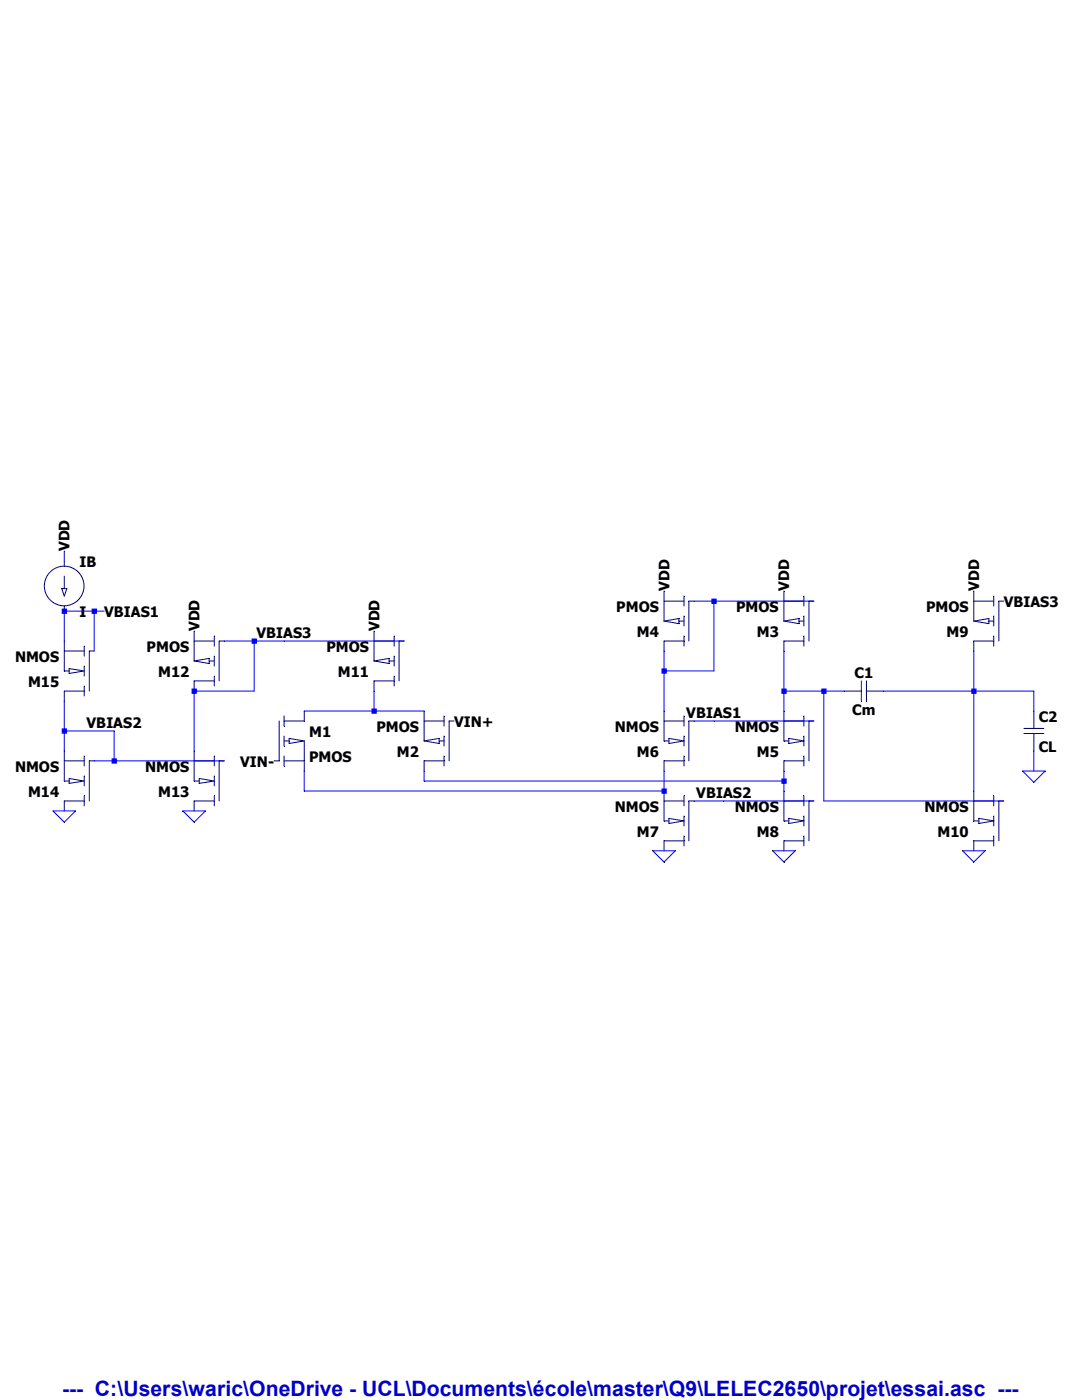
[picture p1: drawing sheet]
<svg xmlns="http://www.w3.org/2000/svg" width="216mm" height="279mm" viewBox="0 0 216 279" stroke-linecap="round" stroke-linejoin="round" font-family="sans-serif">
<path d="M60.7 147.9v6" fill="none" stroke="#00007f" stroke-width=".2"/>
<path d="M56.7 151.8h4" fill="none" stroke="#00007f" stroke-width=".2"/>
<path d="M56.7 147.9h1" fill="none" stroke="#00007f" stroke-width=".2"/>
<path d="M57.7 147.4l3 .5" fill="none" stroke="#00007f" stroke-width=".2"/>
<path d="M60.7 147.9l-3 .5" fill="none" stroke="#00007f" stroke-width=".2"/>
<path d="M57.7 147.4v1" fill="none" stroke="#00007f" stroke-width=".2"/>
<path d="M56.7 142.9v2" fill="none" stroke="#00007f" stroke-width=".2"/>
<path d="M56.7 146.9v2" fill="none" stroke="#00007f" stroke-width=".2"/>
<path d="M56.7 150.9v2" fill="none" stroke="#00007f" stroke-width=".2"/>
<path d="M54.7 151.8h1" fill="none" stroke="#00007f" stroke-width=".2"/>
<path d="M55.7 143.9v7.9" fill="none" stroke="#00007f" stroke-width=".2"/>
<path d="M56.7 143.9h4" fill="none" stroke="#00007f" stroke-width=".2"/>
<path d="M60.7 141.9v2" fill="none" stroke="#00007f" stroke-width=".2"/>
<path d="M84.6 141.9v6" fill="none" stroke="#00007f" stroke-width=".2"/>
<path d="M84.6 143.9h4" fill="none" stroke="#00007f" stroke-width=".2"/>
<path d="M87.6 147.9h1" fill="none" stroke="#00007f" stroke-width=".2"/>
<path d="M84.6 147.9l3 .5" fill="none" stroke="#00007f" stroke-width=".2"/>
<path d="M87.6 147.4l-3 .5" fill="none" stroke="#00007f" stroke-width=".2"/>
<path d="M87.6 147.4v1" fill="none" stroke="#00007f" stroke-width=".2"/>
<path d="M88.6 150.9v2" fill="none" stroke="#00007f" stroke-width=".2"/>
<path d="M88.6 146.9v2" fill="none" stroke="#00007f" stroke-width=".2"/>
<path d="M88.6 142.9v2" fill="none" stroke="#00007f" stroke-width=".2"/>
<path d="M89.6 143.9h1" fill="none" stroke="#00007f" stroke-width=".2"/>
<path d="M89.6 143.9v7.9" fill="none" stroke="#00007f" stroke-width=".2"/>
<path d="M84.6 151.8h4" fill="none" stroke="#00007f" stroke-width=".2"/>
<path d="M84.6 151.8v2.1" fill="none" stroke="#00007f" stroke-width=".2"/>
<path d="M156.4 117.9v6.1" fill="none" stroke="#00007f" stroke-width=".2"/>
<path d="M156.4 120h4" fill="none" stroke="#00007f" stroke-width=".2"/>
<path d="M159.4 124h1" fill="none" stroke="#00007f" stroke-width=".2"/>
<path d="M156.4 124l3 .5" fill="none" stroke="#00007f" stroke-width=".2"/>
<path d="M159.4 123.4l-3 .6" fill="none" stroke="#00007f" stroke-width=".2"/>
<path d="M159.4 123.4v1.1" fill="none" stroke="#00007f" stroke-width=".2"/>
<path d="M160.4 126.9v2" fill="none" stroke="#00007f" stroke-width=".2"/>
<path d="M160.4 122.9v2" fill="none" stroke="#00007f" stroke-width=".2"/>
<path d="M160.4 119v1.9" fill="none" stroke="#00007f" stroke-width=".2"/>
<path d="M161.4 120h1" fill="none" stroke="#00007f" stroke-width=".2"/>
<path d="M161.4 120v7.9" fill="none" stroke="#00007f" stroke-width=".2"/>
<path d="M156.4 127.9h4" fill="none" stroke="#00007f" stroke-width=".2"/>
<path d="M156.4 127.9v2" fill="none" stroke="#00007f" stroke-width=".2"/>
<path d="M132.5 117.9v6.1" fill="none" stroke="#00007f" stroke-width=".2"/>
<path d="M132.5 120h4" fill="none" stroke="#00007f" stroke-width=".2"/>
<path d="M135.5 124h1" fill="none" stroke="#00007f" stroke-width=".2"/>
<path d="M132.5 124l3 .5" fill="none" stroke="#00007f" stroke-width=".2"/>
<path d="M135.5 123.4l-3 .6" fill="none" stroke="#00007f" stroke-width=".2"/>
<path d="M135.5 123.4v1.1" fill="none" stroke="#00007f" stroke-width=".2"/>
<path d="M136.5 126.9v2" fill="none" stroke="#00007f" stroke-width=".2"/>
<path d="M136.5 122.9v2" fill="none" stroke="#00007f" stroke-width=".2"/>
<path d="M136.5 119v1.9" fill="none" stroke="#00007f" stroke-width=".2"/>
<path d="M137.5 120h1" fill="none" stroke="#00007f" stroke-width=".2"/>
<path d="M137.5 120v7.9" fill="none" stroke="#00007f" stroke-width=".2"/>
<path d="M132.5 127.9h4" fill="none" stroke="#00007f" stroke-width=".2"/>
<path d="M132.5 127.9v2" fill="none" stroke="#00007f" stroke-width=".2"/>
<path d="M156.4 141.9v6" fill="none" stroke="#00007f" stroke-width=".2"/>
<path d="M156.4 143.9h4" fill="none" stroke="#00007f" stroke-width=".2"/>
<path d="M156.4 147.9h1" fill="none" stroke="#00007f" stroke-width=".2"/>
<path d="M160.4 147.9l-3 .5" fill="none" stroke="#00007f" stroke-width=".2"/>
<path d="M157.4 147.4l3 .5" fill="none" stroke="#00007f" stroke-width=".2"/>
<path d="M157.4 147.4v1" fill="none" stroke="#00007f" stroke-width=".2"/>
<path d="M160.4 150.9v2" fill="none" stroke="#00007f" stroke-width=".2"/>
<path d="M160.4 146.9v2" fill="none" stroke="#00007f" stroke-width=".2"/>
<path d="M160.4 142.9v2" fill="none" stroke="#00007f" stroke-width=".2"/>
<path d="M161.4 143.9h1" fill="none" stroke="#00007f" stroke-width=".2"/>
<path d="M161.4 143.9v7.9" fill="none" stroke="#00007f" stroke-width=".2"/>
<path d="M156.4 151.8h4" fill="none" stroke="#00007f" stroke-width=".2"/>
<path d="M156.4 151.8v2.1" fill="none" stroke="#00007f" stroke-width=".2"/>
<path d="M132.5 141.9v6" fill="none" stroke="#00007f" stroke-width=".2"/>
<path d="M132.5 143.9h4" fill="none" stroke="#00007f" stroke-width=".2"/>
<path d="M132.5 147.9h1" fill="none" stroke="#00007f" stroke-width=".2"/>
<path d="M136.5 147.9l-3 .5" fill="none" stroke="#00007f" stroke-width=".2"/>
<path d="M133.5 147.4l3 .5" fill="none" stroke="#00007f" stroke-width=".2"/>
<path d="M133.5 147.4v1" fill="none" stroke="#00007f" stroke-width=".2"/>
<path d="M136.5 150.9v2" fill="none" stroke="#00007f" stroke-width=".2"/>
<path d="M136.5 146.9v2" fill="none" stroke="#00007f" stroke-width=".2"/>
<path d="M136.5 142.9v2" fill="none" stroke="#00007f" stroke-width=".2"/>
<path d="M137.5 143.9h1" fill="none" stroke="#00007f" stroke-width=".2"/>
<path d="M137.5 143.9v7.9" fill="none" stroke="#00007f" stroke-width=".2"/>
<path d="M132.5 151.8h4" fill="none" stroke="#00007f" stroke-width=".2"/>
<path d="M132.5 151.8v2.1" fill="none" stroke="#00007f" stroke-width=".2"/>
<path d="M132.5 157.9v5.9" fill="none" stroke="#00007f" stroke-width=".2"/>
<path d="M132.5 159.9h4" fill="none" stroke="#00007f" stroke-width=".2"/>
<path d="M132.5 163.8h1" fill="none" stroke="#00007f" stroke-width=".2"/>
<path d="M136.5 163.8l-3 .5" fill="none" stroke="#00007f" stroke-width=".2"/>
<path d="M133.5 163.3l3 .5" fill="none" stroke="#00007f" stroke-width=".2"/>
<path d="M133.5 163.3v1" fill="none" stroke="#00007f" stroke-width=".2"/>
<path d="M136.5 166.8v2" fill="none" stroke="#00007f" stroke-width=".2"/>
<path d="M136.5 162.9v1.9" fill="none" stroke="#00007f" stroke-width=".2"/>
<path d="M136.5 158.8v2" fill="none" stroke="#00007f" stroke-width=".2"/>
<path d="M137.5 159.9h1" fill="none" stroke="#00007f" stroke-width=".2"/>
<path d="M137.5 159.9v7.9" fill="none" stroke="#00007f" stroke-width=".2"/>
<path d="M132.5 167.8h4" fill="none" stroke="#00007f" stroke-width=".2"/>
<path d="M132.5 167.8v2" fill="none" stroke="#00007f" stroke-width=".2"/>
<path d="M156.4 157.9v5.9" fill="none" stroke="#00007f" stroke-width=".2"/>
<path d="M156.4 159.9h4" fill="none" stroke="#00007f" stroke-width=".2"/>
<path d="M156.4 163.8h1" fill="none" stroke="#00007f" stroke-width=".2"/>
<path d="M160.4 163.8l-3 .5" fill="none" stroke="#00007f" stroke-width=".2"/>
<path d="M157.4 163.3l3 .5" fill="none" stroke="#00007f" stroke-width=".2"/>
<path d="M157.4 163.3v1" fill="none" stroke="#00007f" stroke-width=".2"/>
<path d="M160.4 166.8v2" fill="none" stroke="#00007f" stroke-width=".2"/>
<path d="M160.4 162.9v1.9" fill="none" stroke="#00007f" stroke-width=".2"/>
<path d="M160.4 158.8v2" fill="none" stroke="#00007f" stroke-width=".2"/>
<path d="M161.4 159.9h1" fill="none" stroke="#00007f" stroke-width=".2"/>
<path d="M161.4 159.9v7.9" fill="none" stroke="#00007f" stroke-width=".2"/>
<path d="M156.4 167.8h4" fill="none" stroke="#00007f" stroke-width=".2"/>
<path d="M156.4 167.8v2" fill="none" stroke="#00007f" stroke-width=".2"/>
<path d="M194.3 117.9v6.1" fill="none" stroke="#00007f" stroke-width=".2"/>
<path d="M194.3 120h4" fill="none" stroke="#00007f" stroke-width=".2"/>
<path d="M197.3 124h1" fill="none" stroke="#00007f" stroke-width=".2"/>
<path d="M194.3 124l3 .5" fill="none" stroke="#00007f" stroke-width=".2"/>
<path d="M197.3 123.4l-3 .6" fill="none" stroke="#00007f" stroke-width=".2"/>
<path d="M197.3 123.4v1.1" fill="none" stroke="#00007f" stroke-width=".2"/>
<path d="M198.3 126.9v2" fill="none" stroke="#00007f" stroke-width=".2"/>
<path d="M198.3 122.9v2" fill="none" stroke="#00007f" stroke-width=".2"/>
<path d="M198.3 119v1.9" fill="none" stroke="#00007f" stroke-width=".2"/>
<path d="M199.3 120h1" fill="none" stroke="#00007f" stroke-width=".2"/>
<path d="M199.3 120v7.9" fill="none" stroke="#00007f" stroke-width=".2"/>
<path d="M194.3 127.9h4" fill="none" stroke="#00007f" stroke-width=".2"/>
<path d="M194.3 127.9v2" fill="none" stroke="#00007f" stroke-width=".2"/>
<path d="M194.3 157.9v5.9" fill="none" stroke="#00007f" stroke-width=".2"/>
<path d="M194.3 159.9h4" fill="none" stroke="#00007f" stroke-width=".2"/>
<path d="M194.3 163.8h1" fill="none" stroke="#00007f" stroke-width=".2"/>
<path d="M198.3 163.8l-3 .5" fill="none" stroke="#00007f" stroke-width=".2"/>
<path d="M195.3 163.3l3 .5" fill="none" stroke="#00007f" stroke-width=".2"/>
<path d="M195.3 163.3v1" fill="none" stroke="#00007f" stroke-width=".2"/>
<path d="M198.3 166.8v2" fill="none" stroke="#00007f" stroke-width=".2"/>
<path d="M198.3 162.9v1.9" fill="none" stroke="#00007f" stroke-width=".2"/>
<path d="M198.3 158.8v2" fill="none" stroke="#00007f" stroke-width=".2"/>
<path d="M199.3 159.9h1" fill="none" stroke="#00007f" stroke-width=".2"/>
<path d="M199.3 159.9v7.9" fill="none" stroke="#00007f" stroke-width=".2"/>
<path d="M194.3 167.8h4" fill="none" stroke="#00007f" stroke-width=".2"/>
<path d="M194.3 167.8v2" fill="none" stroke="#00007f" stroke-width=".2"/>
<path d="M168.4 137.9h3.5" fill="none" stroke="#00007f" stroke-width=".2"/>
<path d="M172.9 137.9h3.5" fill="none" stroke="#00007f" stroke-width=".2"/>
<path d="M172.9 135.9v4" fill="none" stroke="#00007f" stroke-width=".2"/>
<path d="M171.9 135.9v4" fill="none" stroke="#00007f" stroke-width=".2"/>
<path d="M206.3 146.4v3.5" fill="none" stroke="#00007f" stroke-width=".2"/>
<path d="M206.3 141.9v3.5" fill="none" stroke="#00007f" stroke-width=".2"/>
<path d="M204.3 145.4h4" fill="none" stroke="#00007f" stroke-width=".2"/>
<path d="M204.3 146.4h4" fill="none" stroke="#00007f" stroke-width=".2"/>
<path d="M74.6 125.9v6" fill="none" stroke="#00007f" stroke-width=".2"/>
<path d="M74.6 127.9h4.1" fill="none" stroke="#00007f" stroke-width=".2"/>
<path d="M77.6 131.9h1.1" fill="none" stroke="#00007f" stroke-width=".2"/>
<path d="M74.6 131.9l3 .5" fill="none" stroke="#00007f" stroke-width=".2"/>
<path d="M77.6 131.4l-3 .5" fill="none" stroke="#00007f" stroke-width=".2"/>
<path d="M77.6 131.4v1" fill="none" stroke="#00007f" stroke-width=".2"/>
<path d="M78.7 134.9v2" fill="none" stroke="#00007f" stroke-width=".2"/>
<path d="M78.7 130.9v2" fill="none" stroke="#00007f" stroke-width=".2"/>
<path d="M78.7 126.9v2" fill="none" stroke="#00007f" stroke-width=".2"/>
<path d="M79.6 127.9h1" fill="none" stroke="#00007f" stroke-width=".2"/>
<path d="M79.6 127.9v8" fill="none" stroke="#00007f" stroke-width=".2"/>
<path d="M74.6 135.9h4.1" fill="none" stroke="#00007f" stroke-width=".2"/>
<path d="M74.6 135.9v2" fill="none" stroke="#00007f" stroke-width=".2"/>
<path d="M38.7 125.9v6" fill="none" stroke="#00007f" stroke-width=".2"/>
<path d="M38.7 127.9h4.1" fill="none" stroke="#00007f" stroke-width=".2"/>
<path d="M41.7 131.9h1.1" fill="none" stroke="#00007f" stroke-width=".2"/>
<path d="M38.7 131.9l3 .5" fill="none" stroke="#00007f" stroke-width=".2"/>
<path d="M41.7 131.4l-3 .5" fill="none" stroke="#00007f" stroke-width=".2"/>
<path d="M41.7 131.4v1" fill="none" stroke="#00007f" stroke-width=".2"/>
<path d="M42.8 134.9v2" fill="none" stroke="#00007f" stroke-width=".2"/>
<path d="M42.8 130.9v2" fill="none" stroke="#00007f" stroke-width=".2"/>
<path d="M42.8 126.9v2" fill="none" stroke="#00007f" stroke-width=".2"/>
<path d="M43.7 127.9h1" fill="none" stroke="#00007f" stroke-width=".2"/>
<path d="M43.7 127.9v8" fill="none" stroke="#00007f" stroke-width=".2"/>
<path d="M38.7 135.9h4.1" fill="none" stroke="#00007f" stroke-width=".2"/>
<path d="M38.7 135.9v2" fill="none" stroke="#00007f" stroke-width=".2"/>
<path d="M38.7 149.9v6" fill="none" stroke="#00007f" stroke-width=".2"/>
<path d="M38.7 151.8h4.1" fill="none" stroke="#00007f" stroke-width=".2"/>
<path d="M38.7 155.9h1.1" fill="none" stroke="#00007f" stroke-width=".2"/>
<path d="M42.8 155.9l-3 .4" fill="none" stroke="#00007f" stroke-width=".2"/>
<path d="M39.8 155.4l3 .5" fill="none" stroke="#00007f" stroke-width=".2"/>
<path d="M39.8 155.4v.9" fill="none" stroke="#00007f" stroke-width=".2"/>
<path d="M42.8 158.8v2" fill="none" stroke="#00007f" stroke-width=".2"/>
<path d="M42.8 154.9v1.9" fill="none" stroke="#00007f" stroke-width=".2"/>
<path d="M42.8 150.9v2" fill="none" stroke="#00007f" stroke-width=".2"/>
<path d="M43.7 151.8h1" fill="none" stroke="#00007f" stroke-width=".2"/>
<path d="M43.7 151.8v8.1" fill="none" stroke="#00007f" stroke-width=".2"/>
<path d="M38.7 159.9h4.1" fill="none" stroke="#00007f" stroke-width=".2"/>
<path d="M38.7 159.9v1.9" fill="none" stroke="#00007f" stroke-width=".2"/>
<path d="M12.8 149.9v6" fill="none" stroke="#00007f" stroke-width=".2"/>
<path d="M12.8 151.8h4" fill="none" stroke="#00007f" stroke-width=".2"/>
<path d="M12.8 155.9h1" fill="none" stroke="#00007f" stroke-width=".2"/>
<path d="M16.8 155.9l-3 .4" fill="none" stroke="#00007f" stroke-width=".2"/>
<path d="M13.8 155.4l3 .5" fill="none" stroke="#00007f" stroke-width=".2"/>
<path d="M13.8 155.4v.9" fill="none" stroke="#00007f" stroke-width=".2"/>
<path d="M16.8 158.8v2" fill="none" stroke="#00007f" stroke-width=".2"/>
<path d="M16.8 154.9v1.9" fill="none" stroke="#00007f" stroke-width=".2"/>
<path d="M16.8 150.9v2" fill="none" stroke="#00007f" stroke-width=".2"/>
<path d="M17.8 151.8h1" fill="none" stroke="#00007f" stroke-width=".2"/>
<path d="M17.8 151.8v8.1" fill="none" stroke="#00007f" stroke-width=".2"/>
<path d="M12.8 159.9h4" fill="none" stroke="#00007f" stroke-width=".2"/>
<path d="M12.8 159.9v1.9" fill="none" stroke="#00007f" stroke-width=".2"/>
<path d="M12.8 127.9v6" fill="none" stroke="#00007f" stroke-width=".2"/>
<path d="M12.8 129.9h4" fill="none" stroke="#00007f" stroke-width=".2"/>
<path d="M12.8 133.9h1" fill="none" stroke="#00007f" stroke-width=".2"/>
<path d="M16.8 133.9l-3 .5" fill="none" stroke="#00007f" stroke-width=".2"/>
<path d="M13.8 133.4l3 .5" fill="none" stroke="#00007f" stroke-width=".2"/>
<path d="M13.8 133.4v1" fill="none" stroke="#00007f" stroke-width=".2"/>
<path d="M16.8 136.9v2" fill="none" stroke="#00007f" stroke-width=".2"/>
<path d="M16.8 132.9v2" fill="none" stroke="#00007f" stroke-width=".2"/>
<path d="M16.8 128.9v2" fill="none" stroke="#00007f" stroke-width=".2"/>
<path d="M17.8 129.9h1" fill="none" stroke="#00007f" stroke-width=".2"/>
<path d="M17.8 129.9v8" fill="none" stroke="#00007f" stroke-width=".2"/>
<path d="M12.8 137.9h4" fill="none" stroke="#00007f" stroke-width=".2"/>
<path d="M12.8 137.9v2" fill="none" stroke="#00007f" stroke-width=".2"/>
<path d="M13.3 117.5l-.5 1.5" fill="none" stroke="#00007f" stroke-width=".2"/>
<path d="M12.3 117.5l.5 1.5" fill="none" stroke="#00007f" stroke-width=".2"/>
<path d="M12.3 117.5h1" fill="none" stroke="#00007f" stroke-width=".2"/>
<path d="M12.8 115v2.5" fill="none" stroke="#00007f" stroke-width=".2"/>
<path d="M12.8 120.9v1.1" fill="none" stroke="#00007f" stroke-width=".2"/>
<path d="M12.8 112v1" fill="none" stroke="#00007f" stroke-width=".2"/>
<circle cx="12.8" cy="116.9" r="4" fill="none" stroke="#00007f" stroke-width=".2"/>
<path d="M12.8 110v2M204 153.9h4.5l-2.2 2.2zM10.6 161.8h4.5l-2.3 2.3zM36.5 161.8h4.5l-2.3 2.3zM130.3 169.8h4.4l-2.2 2.2zM154.2 169.8h4.5l-2.3 2.2zM192.1 169.8h4.5l-2.3 2.2z" fill="none" stroke="#00f" stroke-width=".2"/>
<path d="M138.5 120h4" fill="none" stroke="#00f" stroke-width=".2"/>
<path d="M142.5 120h19.9" fill="none" stroke="#00f" stroke-width=".2"/>
<path d="M12.8 122h6" fill="none" stroke="#00f" stroke-width=".2"/>
<path d="M18.8 122h2" fill="none" stroke="#00f" stroke-width=".2"/>
<path d="M12.8 122v5.9" fill="none" stroke="#00f" stroke-width=".2"/>
<path d="M44.7 127.9h6" fill="none" stroke="#00f" stroke-width=".2"/>
<path d="M50.7 127.9h6" fill="none" stroke="#00f" stroke-width=".2"/>
<path d="M56.7 127.9h23.9" fill="none" stroke="#00f" stroke-width=".2"/>
<path d="M18.8 122v7.9" fill="none" stroke="#00f" stroke-width=".2"/>
<path d="M132.5 129.9v4" fill="none" stroke="#00f" stroke-width=".2"/>
<path d="M142.5 120v13.9" fill="none" stroke="#00f" stroke-width=".2"/>
<path d="M132.5 133.9h10" fill="none" stroke="#00f" stroke-width=".2"/>
<path d="M50.7 127.9v10" fill="none" stroke="#00f" stroke-width=".2"/>
<path d="M38.7 137.9h12" fill="none" stroke="#00f" stroke-width=".2"/>
<path d="M156.4 129.9v8" fill="none" stroke="#00f" stroke-width=".2"/>
<path d="M156.4 137.9h8" fill="none" stroke="#00f" stroke-width=".2"/>
<path d="M164.4 137.9h4" fill="none" stroke="#00f" stroke-width=".2"/>
<path d="M194.3 129.9v8" fill="none" stroke="#00f" stroke-width=".2"/>
<path d="M176.4 137.9h17.9" fill="none" stroke="#00f" stroke-width=".2"/>
<path d="M194.3 137.9h12" fill="none" stroke="#00f" stroke-width=".2"/>
<path d="M74.6 137.9v4" fill="none" stroke="#00f" stroke-width=".2"/>
<path d="M60.7 141.9h13.9" fill="none" stroke="#00f" stroke-width=".2"/>
<path d="M74.6 141.9h10" fill="none" stroke="#00f" stroke-width=".2"/>
<path d="M132.5 133.9v8" fill="none" stroke="#00f" stroke-width=".2"/>
<path d="M156.4 137.9v4" fill="none" stroke="#00f" stroke-width=".2"/>
<path d="M206.3 137.9v4" fill="none" stroke="#00f" stroke-width=".2"/>
<path d="M138.5 143.9h4" fill="none" stroke="#00f" stroke-width=".2"/>
<path d="M142.5 143.9h19.9" fill="none" stroke="#00f" stroke-width=".2"/>
<path d="M12.8 139.9v6" fill="none" stroke="#00f" stroke-width=".2"/>
<path d="M12.8 145.9h10" fill="none" stroke="#00f" stroke-width=".2"/>
<path d="M12.8 145.9v4" fill="none" stroke="#00f" stroke-width=".2"/>
<path d="M38.7 137.9v12" fill="none" stroke="#00f" stroke-width=".2"/>
<path d="M22.8 145.9v5.9" fill="none" stroke="#00f" stroke-width=".2"/>
<path d="M18.8 151.8h4" fill="none" stroke="#00f" stroke-width=".2"/>
<path d="M22.8 151.8h21.9" fill="none" stroke="#00f" stroke-width=".2"/>
<path d="M206.3 149.9v4" fill="none" stroke="#00f" stroke-width=".2"/>
<path d="M84.6 153.9v2" fill="none" stroke="#00f" stroke-width=".2"/>
<path d="M156.4 153.9v2" fill="none" stroke="#00f" stroke-width=".2"/>
<path d="M84.6 155.9h71.8" fill="none" stroke="#00f" stroke-width=".2"/>
<path d="M60.7 153.9v4" fill="none" stroke="#00f" stroke-width=".2"/>
<path d="M132.5 153.9v4" fill="none" stroke="#00f" stroke-width=".2"/>
<path d="M60.7 157.9h71.8" fill="none" stroke="#00f" stroke-width=".2"/>
<path d="M156.4 155.9v2" fill="none" stroke="#00f" stroke-width=".2"/>
<path d="M194.3 137.9v20" fill="none" stroke="#00f" stroke-width=".2"/>
<path d="M138.5 159.9h5.9" fill="none" stroke="#00f" stroke-width=".2"/>
<path d="M144.4 159.9h18" fill="none" stroke="#00f" stroke-width=".2"/>
<path d="M164.4 137.9v22" fill="none" stroke="#00f" stroke-width=".2"/>
<path d="M164.4 159.9h35.9" fill="none" stroke="#00f" stroke-width=".2"/>
<path d="M12.3 121.5h1.1v1h-1.1zM12.3 145.4h1.1v1h-1.1zM18.3 121.5h1v1h-1zM22.3 151.3h1v1.1h-1zM38.2 137.4h1.1v1.1h-1.1zM50.2 127.4h1.1v1.1h-1.1zM74.1 141.4h1.1v1.1h-1.1zM132 133.4h1.1v1.1h-1.1zM132 157.4h1.1v1h-1.1zM141.9 119.5h1.1v1h-1.1zM155.9 137.4h1.1v1.1h-1.1zM155.9 155.4h1.1v1h-1.1zM163.9 137.4h1v1.1h-1zM193.8 137.4h1.1v1.1h-1.1z" fill-rule="evenodd" fill="#00f"/>
<text font-size="4.2" fill="#0000c8" x="12.4" y="278.7">--- C:\Users\waric\OneDrive - UCL\Documents\école\master\Q9\LELEC2650\projet\essai.asc ---</text>
<g font-size="2.9">
<text x="13.9" y="110" transform="rotate(-90 13.9 110)">VDD</text>
<text x="15.8" y="113.1">IB</text>
<text x="133.6" y="117.9" transform="rotate(-90 133.6 117.9)">VDD</text>
<text x="157.5" y="117.9" transform="rotate(-90 157.5 117.9)">VDD</text>
<text x="195.4" y="117.9" transform="rotate(-90 195.4 117.9)">VDD</text>
<text x="15.8" y="123.1">I</text>
<text x="20.8" y="123.1">VBIAS1</text>
<text x="39.8" y="125.9" transform="rotate(-90 39.8 125.9)">VDD</text>
<text x="75.7" y="125.9" transform="rotate(-90 75.7 125.9)">VDD</text>
<text x="123" y="122.1">PMOS</text>
<text x="146.9" y="122.1">PMOS</text>
<text x="184.8" y="122.1">PMOS</text>
<text x="200.3" y="121.1">VBIAS3</text>
<text x="29.3" y="130.1">PMOS</text>
<text x="51.2" y="127.3">VBIAS3</text>
<text x="65.2" y="130.1">PMOS</text>
<text x="127.1" y="127.1">M4</text>
<text x="151" y="127.1">M3</text>
<text x="188.9" y="127.1">M9</text>
<text x="3" y="132.1">NMOS</text>
<text x="5.6" y="137">M15</text>
<text x="31.5" y="135">M12</text>
<text x="67.4" y="135">M11</text>
<text x="170.5" y="135.3">C1</text>
<text x="136.9" y="143.3">VBIAS1</text>
<text x="170.1" y="142.8">Cm</text>
<text x="17.3" y="145.3">VBIAS2</text>
<text x="61.7" y="147">M1</text>
<text x="75.1" y="146">PMOS</text>
<text x="90.6" y="145">VIN+</text>
<text x="122.7" y="146">NMOS</text>
<text x="146.6" y="146">NMOS</text>
<text x="207.3" y="144">C2</text>
<text x="3" y="154">NMOS</text>
<text x="29" y="154">NMOS</text>
<text x="47.9" y="153">VIN-</text>
<text x="61.7" y="152">PMOS</text>
<text x="79.2" y="151">M2</text>
<text x="127.1" y="151">M6</text>
<text x="151" y="151">M5</text>
<text x="207.3" y="150">CL</text>
<text x="5.6" y="159">M14</text>
<text x="31.5" y="159">M13</text>
<text x="122.7" y="162">NMOS</text>
<text x="138.9" y="159.3">VBIAS2</text>
<text x="146.6" y="162">NMOS</text>
<text x="184.5" y="162">NMOS</text>
<text x="127.1" y="167">M7</text>
<text x="151" y="167">M8</text>
<text x="187.1" y="167">M10</text>
</g>
</svg>
